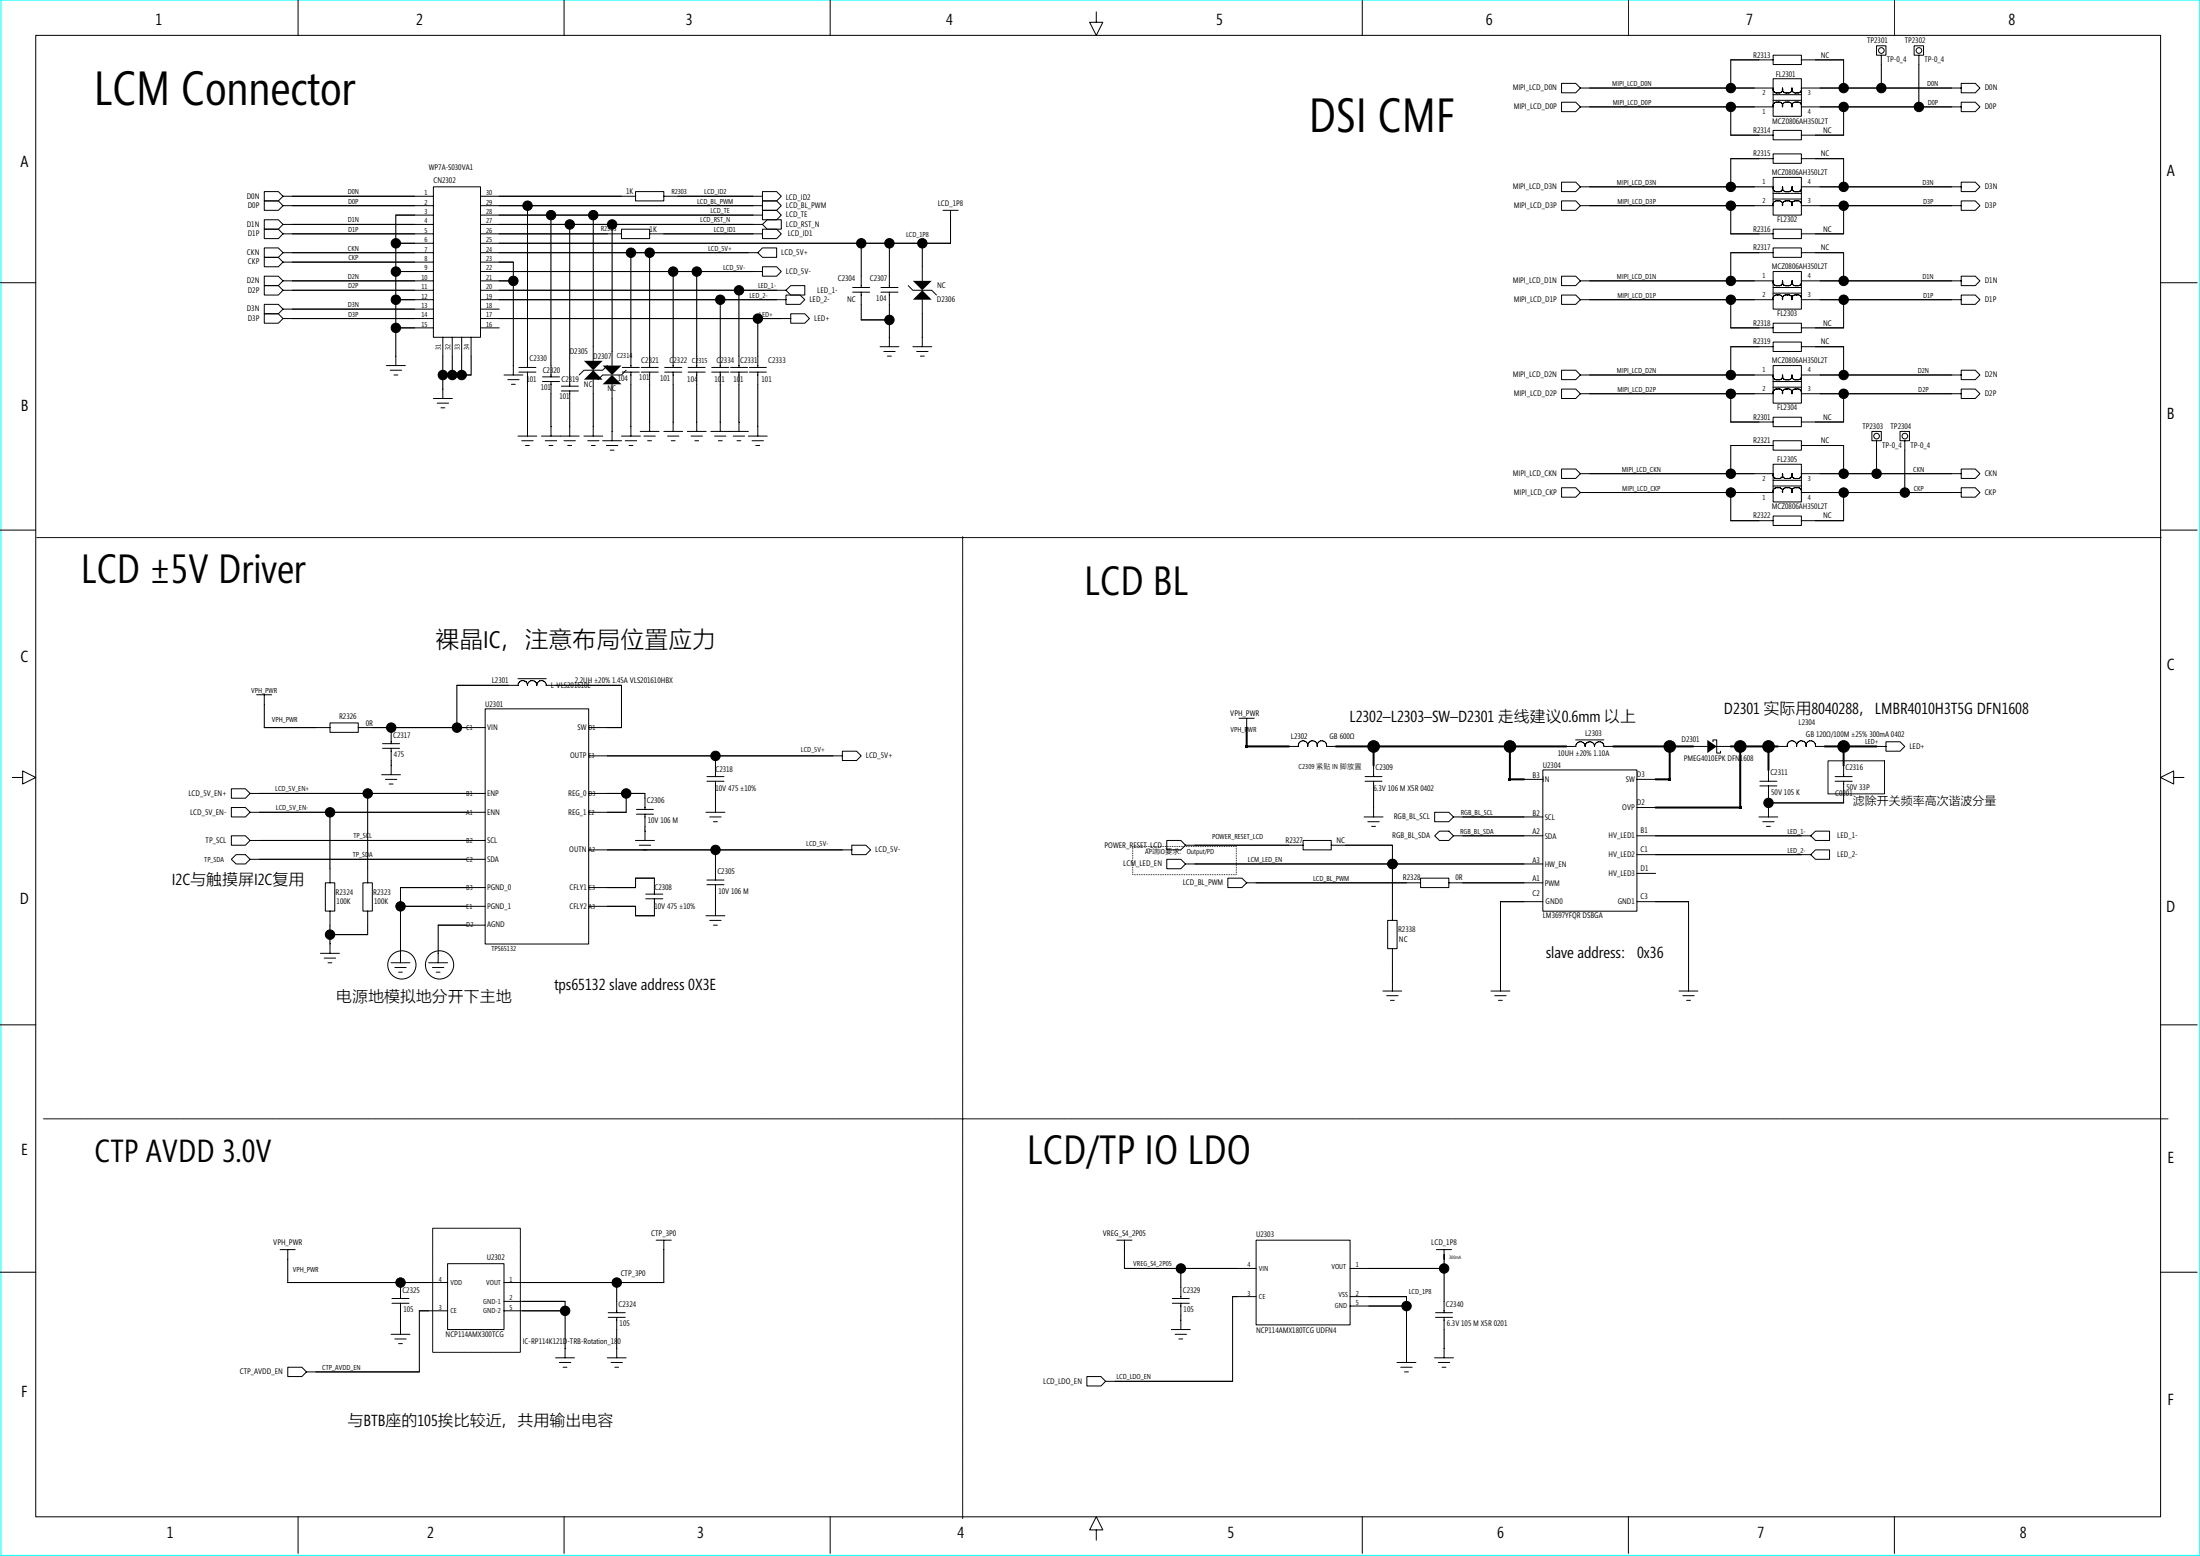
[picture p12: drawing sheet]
<svg xmlns="http://www.w3.org/2000/svg" width="420mm" height="297mm" viewBox="0 0 420 297" stroke-linecap="round" stroke-linejoin="round" font-family="sans-serif">
<path d="M.2 0h419.9v296.9h-419.9z" fill="none" stroke="#0ff" stroke-width=".19"/>
<g fill="none" stroke="#000" stroke-width=".19">
<path d="M56.9 0v6.8M107.7 0v6.8M158.5 0v6.8M260.2 0v6.8M311 0v6.8M361.8 0v6.8M6.8 6.8h405.8v282.8h-405.8zM209.4 2.3v2h1.2l-1.2 2.5-1.3-2.5h1.3M298.2 15.9h2.7l.9 .9-.9 .9h-2.7zM298.2 19.5h2.7l.9 .9-.9 .9h-2.7zM301.8 16.8h36.8v.4M338.6 19.2h5.4"/>
<path d="M338.6 18.1h5.4M338.6 17.1a.69 .69 0 0 0 .9 .6M338.6 15h5.4v7.2h-5.4zM338.6 10.5h5.4v1.8h-5.4zM338.7 11.4h-8.2v5.4M339.5 17.7h.1M339.5 17.7h.4M340.4 16.8h.1M340.4 16.8a.77 .77 0 0 0 1 .9 .73 .73 0 0 0 .8-.9M340.4 20v.4M340.4 20a1.03 1.03 0 0 0-.9-.5 1.03 1.03 0 0 0-.9 .7v.2M340.4 20l.1 .1"/>
<path d="M340.4 20a1.12 1.12 0 0 1 1.5-.4l.3 .4M340.4 16.8a.74 .74 0 0 1-.5 .9M342.2 16.8h.1M342.2 20v.4l.1-.3M342.2 16.8a.77 .77 0 0 0 1 .9 .72 .72 0 0 0 .8-.9M342.2 20a1.22 1.22 0 0 1 1.7-.2l.2 .3M342.2 20l.1 .1M344 11.4h8.1v5.4M344 16.8h30.6M344 16.8h.1M358.4 8.7h1.8v1.8h-1.8zM359.3 10.5v6.3"/>
<path d="M365.6 8.7h1.8v1.8h-1.8zM366.5 10.5v9.9M374.6 19.5h2.6l.9 .9-.9 .9h-2.6zM374.6 15.9h2.6l.9 .9-.9 .9h-2.6zM50.5 36.6h2.7l.8 .9-.8 .9h-2.7zM50.5 38.4h2.7l.8 .9-.8 .9h-2.7zM54 39.3h28.8M54 37.5h28.8M82.8 35.7h9v28.7h-9zM91.7 39.3h53.9M91.7 37.5h29.7M100.7 39.3v30.8"/>
<path d="M121.4 36.6h5.4v1.8h-5.4zM126.8 37.5h18.8M145.6 36.6h2.7l.9 .9-.9 .9h-2.7zM145.6 38.4h2.7l.9 .9-.9 .9h-2.7zM298.2 34.8h2.7l.9 .9-.9 .9h-2.7zM298.2 38.4h2.7l.9 .9-.9 .9h-2.7zM301.8 35.7h36.9l-.1 .3M301.8 39.3h36.9M301.8 20.4h36.9M330.5 25.8h8.2M330.5 39.3v5.3h8.2M330.5 20.4v5.4"/>
<path d="M338.6 36.9h5.4M338.6 38h5.4M338.6 36l.4 .5 .4 .1M338.6 33.9h5.4v7.2h-5.4zM338.6 29.4h5.4v1.8h-5.4zM338.6 24.9h5.4v1.8h-5.4zM338.6 20.4h.1M338.6 39.2v.1M338.7 30.3h-8.2v5.4M339.5 36.6h-.1M339.5 36.6h.1M339.5 36.6h.4"/>
<path d="M340.4 39.2v.1M340.4 20.4h.1M340.4 36.1l.4 .4 .4 .1M340.4 36.1l-.5 .5M340.4 35.7v.4M340.4 35.6v.1M340.4 38.8a1.07 1.07 0 0 0-1.8 .1v.3M340.4 38.8v.5M340.4 38.8v.4M340.5 20.1l-.1 .3M341.3 38.4h.1M341.3 38.4a.76 .76 0 0 0-.9 .4"/>
<path d="M341.3 38.4a.76 .76 0 0 1 .9 .4M342.2 35.7a.77 .77 0 0 0 1 .9 .73 .73 0 0 0 .9-.8M342.2 35.6v.1M342.2 38.8v.5zM342.2 35.7l.1 .1M342.3 35.8a.81 .81 0 0 1-1.1 .8M342.8 38.3l.3 .1M342.8 38.3l-.4 .2-.2 .3M343.1 38.4h.1M343.1 38.4a.73 .73 0 0 1 .9 .9M344 35.7h30.6M344 39.3h30.6"/>
<path d="M344 30.3h8.1v5.4M344 20.4h30.6M344 25.8h8.1M344 35.6v.1M344 35.7l.1 .1M344.1 20.1l-.1 .3M352.1 20.4v5.4M352.1 39.3v5.4l-8.1-.1M374.6 38.4h2.6l.9 .9-.9 .9h-2.6zM374.6 34.8h2.6l.9 .9-.9 .9h-2.6zM.1 54h6.7M50.5 49.1h2.7l.8 .9-.8 .9h-2.7z"/>
<path d="M50.5 47.3h2.7l.8 .9-.8 .9h-2.7zM50.5 43.8h2.7l.8 .8-.8 1h-2.7zM50.5 42h2.7l.8 .8-.8 1h-2.7zM50.5 54.5h2.7l.8 .9-.8 .9h-2.7zM50.5 52.7h2.7l.8 .9-.8 .9h-2.7zM50.5 59.9h2.7l.8 .9-.8 .9h-2.7zM50.5 58.1h2.7l.8 .9-.8 .9h-2.7zM54 53.6h28.8M54 50h28.8M54 48.2h28.8M54 44.6h28.8M54 42.8h28.8"/>
<path d="M54 55.4h28.8M54 59h28.8M75.6 57.2h7.2M75.6 51.8h7.2M75.6 46.4h7.2M82.8 41.1h-7.2v28.7M91.7 53.6h6.3M91.7 57.2h58.4M91.7 50h6.3v21.6M91.7 48.2h53M91.7 44.6h27M91.7 42.8h53.9"/>
<path d="M91.7 55.4h58.4M91.7 59h3.6M91.7 41.1h53.9M91.7 51.8h53.9M105.2 41.1v30.8M108.8 42.8v30.9M113.3 41.1v27.8M116.9 42.8v27M118.7 43.8h5.4v1.8h-5.4zM120.5 48.2v21.9M124 44.6h21.6M124.1 48.2v21.9"/>
<path d="M128.6 51.8v18.3M133.1 51.8v18.3M137.6 57.2v12.9M141.1 55.4v14.7M145.6 40.2h2.7l.9 .9-.9 .9h-2.7zM145.6 42.8l.9-.8h2.7v1.8h-2.7zM145.6 43.8h2.7l.9 .8-.9 1h-2.7zM145.6 50.9h2.7l.9 .9-.9 .9h-2.7zM145.6 47.3h2.7v1.8h-2.7l-.9-.9zM150.1 56.3h2.7l.9 .9-.9 .9h-2.7zM150.1 55.4l.9-.9h2.7v1.8h-2.7zM151 59.9h2.7l.9 .9-.9 .9h-2.7z"/>
<path d="M162.8 54.9h3.3M162.8 55.8h3.3M164.5 46.4v8.5M164.5 55.8v5.3M168.2 54.9h3.3M168.2 55.8h3.3M169.9 46.4v8.5M169.9 55.8v10.4M173.4 54.5l.9 .9h3.6l.9 .9M176.1 46.4v7.2M176.1 57.2v9M180.1 40.2h2.9"/>
<path d="M181.5 40.2v6.3l-89.8-.1M298.2 52.7h2.7l.9 .9-.9 .9h-2.7zM298.2 56.3h2.7l.9 .9-.9 .9h-2.7zM301.8 53.6h36.8a.71 .71 0 0 0 .8 .9M301.8 57.2h36.9M330.5 57.2v5.4h8.2M338.6 54.9h5.4M338.6 56h5.4M338.6 51.8h5.4v7.2h-5.4zM338.6 47.3h5.4v1.8h-5.4zM338.6 43.8h5.4v1.8h-5.4zM338.6 57.2h.1"/>
<path d="M338.7 48.2h-8.2v5.4M339.3 56.3h.2a.75 .75 0 0 1 .9 .5M339.3 56.3a.71 .71 0 0 0-.7 .9M339.5 54.5h.1M339.5 54.5h-.1M339.5 54.5h.4M340.4 57.2h.1M340.4 53.6h.1M340.4 56.8v.4M340.4 53.6a.71 .71 0 0 0 .8 .9M340.4 53.6a.74 .74 0 0 1-.5 .9M340.4 56.8a1.15 1.15 0 0 1 1.7-.3l.1 .3"/>
<path d="M340.4 56.8l.1 .1M340.5 56.9l-.1 .3M342.2 53.6a.77 .77 0 0 0 1 .9 .72 .72 0 0 0 .9-.8M342.2 53.6h.1M342.2 56.8v.4l.1-.3M342.2 56.8a1.11 1.11 0 0 1 1.7-.2l.2 .3M342.2 53.6l.1 .1M342.2 56.8l.1 .1M342.3 53.7a.79 .79 0 0 1-1.1 .8M344 53.6h30.6M344 57.2h30.6M344 48.2h8.1v5.4"/>
<path d="M344 53.6l.1 .1M344.1 56.9l-.1 .3M352.1 57.2v5.4h-8.1M374.6 56.3h2.6l.9 .9-.9 .9h-2.6zM374.6 52.7h2.6l.9 .9-.9 .9h-2.6zM412.6 54h7M54 60.8h28.8M73.8 69.8h3.6M74.5 70.7h2.2M75.2 71.6h.8M75.6 62.6h7.2M82.8 76.1h3.6"/>
<path d="M83.5 77h2.2M84.2 77.9h.8M84.5 71.6h5.5M84.6 64.4v11.7M86.4 64.4v7.2M88.2 64.4v7.2M90 64.4v7.2M91.7 60.8h59.3M91.7 62.6h3.6M96.3 71.6h3.6M97 72.5h2.1M97.7 73.4h.7"/>
<path d="M99.1 71h3.3M99.1 70.1h3.3M100.7 71v12.2M103.6 72.8h3.3M103.6 71.9h3.3M105.2 72.8v10.4M107.2 74.6h3.3M107.2 73.7h3.3M108.8 74.6v8.6M113.3 72.5v10.7M116 69.8l-.9 .9h-3.6l-.9 .9M116.9 73.3v10.8"/>
<path d="M118.8 71h3.3M118.8 70.1h3.3M119.6 70.7l-.9 .9h-3.6l-.9 .9M120.5 71v12.2M122.5 71h3.2M122.5 70.1h3.2M124.1 71v11.4M126.9 71h3.3M126.9 70.1h3.3M128.6 71v11.4M131.4 71h3.3M131.4 70.1h3.3"/>
<path d="M133.1 71v11.4M135.9 71h3.3M135.9 70.1h3.3M137.6 71v11.4M139.5 71h3.3M139.5 70.1h3.3M141.1 71v11.4M143.1 71h3.3M143.1 70.1h3.3M144.7 60.8v9.3M144.7 71v12.2M164.5 61.1h5.4"/>
<path d="M168.1 66.2h3.6M168.8 67.1h2.2M169.5 68h.7M174.3 66.2h3.7M175.1 67.1h2.1M175.8 68h.7M298.2 70.7h2.7l.9 .9-.9 .9h-2.7zM298.2 74.3h2.7l.9 .9-.9 .9h-2.7zM301.8 71.6h36.8a.73 .73 0 0 0 .9 .9M301.8 75.2h36.9M330.5 75.2v5.4M338.6 72.8h5.4"/>
<path d="M338.6 73.9h5.4M338.6 69.8h5.4v7.2h-5.4zM338.6 65.3h5.4v1.8h-5.4zM338.6 79.7h5.4v1.7h-5.4zM338.6 61.7h5.4v1.8h-5.4zM338.6 75.1v.1M338.7 66.2h-8.2v5.4M339.5 72.5h.4M339.5 72.5h.1M339.9 72.5a.71 .71 0 0 0 .5-.9 .73 .73 0 0 0 .9 .9M340.4 75.1v.1M340.4 74.7v.4"/>
<path d="M340.4 74.7a1.03 1.03 0 0 0-.9-.4 1.03 1.03 0 0 0-.9 .6v.2M340.4 74.7a1.12 1.12 0 0 1 1.5-.4l.3 .4M340.4 74.7l.1 .1M340.5 74.8l-.1 .4M341.3 72.5a.73 .73 0 0 0 .9-.9 .73 .73 0 0 0 .9 .9M341.3 72.5h.1M342.2 74.7v.5l.1-.4M342.2 74.7a1.11 1.11 0 0 1 1.6-.3l.3 .4M342.2 74.7l.1 .1M343.1 72.5h.1M344 71.6h30.6M344 75.2h30.6"/>
<path d="M344 66.2h8.1v5.4M344 71.6a.73 .73 0 0 1-.9 .9M344.1 74.8l-.1 .4M352.1 75.2v5.4M374.6 70.7h2.6l.9 .9-.9 .9h-2.6zM374.6 74.3h2.6l.9 .9-.9 .9h-2.6zM98.9 83.2h3.6M99.6 84.1h2.2M100.4 85h.7M103.4 83.2h7.2M104.1 84.1h2.2M104.8 85h.8"/>
<path d="M107.7 84.1h2.2M108.4 85h.8M111.5 83.2h3.6M112.2 84.1h2.2M112.9 85h.8M115.1 84.1h3.6M115.8 85h2.2M116.5 85.9h.8M118.7 83.2h3.6M119.4 84.1h2.2M120.1 85h.8M122.3 82.4h3.6"/>
<path d="M123 83.2h2.1M123.7 84.1h.7M126.8 82.4h3.6M127.5 83.2h2.2M128.2 84.1h.7M131.3 82.4h3.6M132 83.2h2.1M132.7 84.1h.7M135.8 82.4h7.1M136.5 83.2h2.1M137.2 84.1h.7M140 83.2h2.2"/>
<path d="M140.7 84.1h.8M142.9 83.2h3.6M143.6 84.1h2.2M144.3 85h.8M298.2 89.5h2.7l.9 .9-.9 .9h-2.7zM298.2 93.1h2.7l.9 .9-.9 .9h-2.7zM301.8 90.4h36.8a.71 .71 0 0 0 .8 1M301.8 94h36.9M330.5 80.6h8.2M330.5 94v5.4h8.2M338.6 92.8h5.4M338.6 91.7h5.4"/>
<path d="M338.6 84.1h5.4v1.8h-5.4zM338.6 88.6h5.4v7.2h-5.4zM338.6 98.5h5.4v1.8h-5.4zM338.6 94h.1M338.7 85h-8.2v5.4M339.5 91.3h.1M339.5 91.3l-.1 .1M339.5 91.3l.4 .1M340.4 94h.1M340.4 90.4h.1M340.4 93.6v.4M340.4 93.6a1.06 1.06 0 0 0-1.8 0v.4"/>
<path d="M340.4 90.4a.71 .71 0 0 0 .8 1M340.4 90.4a.74 .74 0 0 1-.5 1M341.3 93.1h.1M341.3 93.1l-.6 .1-.3 .4M341.3 93.1a.76 .76 0 0 1 .9 .5M342.2 90.4h.1M342.2 93.6v.4zM342.2 90.4a.77 .77 0 0 0 1 1 .72 .72 0 0 0 .9-.9M342.2 90.4l.1 .2M342.3 90.5a.8 .8 0 0 1-1.1 .9M342.8 93.1h.3M342.8 93.1l-.3 .1-.3 .4"/>
<path d="M343.1 93.1h.1M343.1 93.1a.73 .73 0 0 1 .9 .9M344 85h8.1v5.4M344 94h30.6M344 90.4h30.6M344 80.6h8.1M344 90.4l.1 .2M352.1 94v5.4h-8.1M357.5 82.4h1.8v1.7h-1.8zM358.4 84.1v6.3M362.9 82.4h1.8v1.7h-1.8zM363.8 84.1v9.9"/>
<path d="M374.6 89.5h2.6l.9 .9-.9 .9h-2.6zM374.6 93.1h2.6l.9 .9-.9 .9h-2.6zM.1 101.2h6.7M7 102.6h405.8M183.9 102.4v187.5M412.6 101.2h7M49 132.6h2.9M50.5 138.9h12.5M50.5 132.6v6.3M63 138h5.4v1.8h-5.4zM68.4 138.9h24.3M74.7 138.9v3.1"/>
<path d="M87.2 130.8h11.8M87.3 130.8v8.1M92.7 135.3h19.7v44.9h-19.7zM98.9 129.6h5.4M100.7 130.8a.9 .9 0 0 0-.9-.9 .9 .9 0 0 0-.9 1M104.3 130.8h14.4v8.1M104.3 130.8a.9 .9 0 0 0-.9-.9 .9 .9 0 0 0-.9 .9 .89 .89 0 0 0-.9-.9 .89 .89 0 0 0-.9 1M112.4 138.9h6.3M236.6 137.1h2.9M238.1 137.1v5.4h9.9M2.3 148.4h2v-1.2l2.5 1.2-2.5 1.3v-1.3M44.2 159.6h2.7l.9 .8-.9 1h-2.7z"/>
<path d="M44.2 150.6h2.7l.9 .9-.9 .9h-2.7zM44.2 154.2h2.7l.9 .9-.9 .9h-2.7zM47.7 155.1h45M47.7 151.5h45M63 155.1v13.5M70.2 151.5v17.1M72.9 147.9h3.6M73.1 142.9h3.2M73.1 142h3.2M73.6 148.8h2.2M74.3 149.7h.8M74.7 142.9v5"/>
<path d="M112.4 144.3h48.5M112.4 151.5h10.8v3M119.6 151.5v3.6h-7.2M121.5 155.4h3.3M121.5 154.5h3.3M123.2 155.4v5M134.8 155.1h3.6M135 149.1h3.3M135 148.3h3.3M135.5 156h2.2M136.3 156.9h.7M136.6 144.3v4"/>
<path d="M136.6 149.1v6M160.9 143.4h2.7l.9 .9-.9 .9h-2.7zM249.8 142.5a.92 .92 0 0 1 .9-1.1 .92 .92 0 0 1 .9 1.1 .9 .9 0 0 1 .8-1.1 .9 .9 0 0 1 .9 1.1h47.7M249.8 142.4v.1M249.8 142.2a.92 .92 0 0 0-1.1-.8 .92 .92 0 0 0-.7 1.1M260.5 156h3.6M260.7 149.1h3.2M260.7 148.3h3.2M261.2 156.9h2.2M261.9 157.8h.8M262.3 142.5v5.8M262.3 149.1v6.9"/>
<path d="M274 155.1h2.7l.9 .9-.9 .9h-2.7zM274 159.6l.9-.9h1.8l.9 .9-.9 .8h-1.8zM277.6 156h17.1M277.6 159.6h17.1M288.4 142.5v6.3h6.3M294.6 147h18v26.9h-18zM300.9 141.2h5.4M300.9 142.5a.9 .9 0 0 1 1-.9 .9 .9 0 0 1 .8 .9M300.9 142.5h.1M302.7 142.5a.89 .89 0 0 1 .9-.9 .89 .89 0 0 1 .9 .9M302.7 142.5h.1M304.5 142.5h.1"/>
<path d="M305.3 141.6l.5 .1a.82 .82 0 0 1 .5 .8M305.3 141.6l-.2 .1a.86 .86 0 0 0-.6 .8M306.3 142.5h19.8M312.6 159.6h33.2M318.9 142.5v6.3h-6.3M327.1 141.6v-.4h.8v2.6h.7v-.4M327.8 142.5h2.7M335.9 156h3.6M336.1 149.1h3.3M336.1 150h3.3M336.6 156.9h2.2M337.4 157.8h.7"/>
<path d="M337.7 153.3h14.4M337.7 149.1v-6.6h-5.4v11.7h-19.7M337.7 150v6M339.5 142.5h1.8M345.8 159.6l.9-.9h2.7v1.7h-2.7zM346.7 142.5h13.5M346.7 142.5a.91 .91 0 0 0-.9-1.1 .91 .91 0 0 0-.9 1.1 .92 .92 0 0 0-.9-1.1 .92 .92 0 0 0-.9 1.1 .92 .92 0 0 0-.9-1.1 .92 .92 0 0 0-.9 1.1M349.1 145.2h10.8v6.4h-10.8zM350.5 149.1h3.2M350.5 148.3h3.2M352.1 142.5v5.8M352.1 149.1v4.2"/>
<path d="M360.2 141.6h2.7l.9 .9-.9 .9h-2.7zM415.1 148.4v-1.2l-2.5 1.2 2.5 1.3v-1.3h2M44.2 164l.9-.8h1.8l.9 .8-.9 .9h-1.8zM47.7 160.4h45M47.7 164h45M62.1 168.5h1.8v5.4h-1.8zM63 173.9v8.1M69.3 168.5h1.8v5.4h-1.8zM70.2 173.9v4.5h-7.2M76.5 169.4h16.2M76.5 173h16.2M76.5 169.4v14.4"/>
<path d="M83.7 176.6h9M83.7 176.6v7.2M112.4 162.2h50.3M112.4 169.4l9 .1v-1.9h3.6v3.1M112.4 173h9v1.8M121.4 160.4h3.6M121.4 174.8h3.6M122.1 161.4h2.2M123.3 171.6h3.3M123.3 170.7h3.3M125 171.6v3.2M134.8 174.8h3.6"/>
<path d="M135 168.9h3.3M135 168h3.3M135.5 175.7h2.2M136.3 176.6h.7M136.6 162.2v5.8M136.6 168.9v5.9M162.7 161.4h2.7l.9 .8-.9 1h-2.7zM222.8 164h2.7l.9 .9-.9 .9h-2.7zM222.8 160.4h2.7l.9 1-.9 .8h-2.7zM226.4 164.9h68.3M226.4 161.4h22.5M234.5 167.6h2.7l.9 .9-.9 .9h-2.7z"/>
<path d="M238.1 168.5h33.2M248.9 160.4h5.3v1.8h-5.3zM254.2 161.4h11.7v14.3M265 175.7h1.8v5.4h-1.8zM271.3 167.6h5.4v1.8h-5.4zM276.7 168.5h18M286.5 172.1h8.2M286.6 172.1v17.1M312.6 172.1h9.9v17.1M312.6 166.7h3.6M312.6 163.2h33.2M345.8 163.2l.9-1h2.7v1.8h-2.7z"/>
<path d="M.1 195.6h6.7M61.2 182h3.6M61.9 182.9h2.2M62.6 183.8h.8M74.7 183.8h3.6M75.4 184.7h2.2M76.1 185.6h.7M81.9 183.8h3.6M82.6 184.7h2.2M83.3 185.6h.7M264.1 189.2h3.6M264.8 190.1h2.2"/>
<path d="M265.5 191h.8M265.9 181.1v8.1M284.7 189.2h3.7M285.5 190.1h2.1M286.2 191h.7M320.7 189.2h3.6M321.4 190.1h2.2M322.1 191h.7M412.6 195.6h7M8.2 213.6h405.9M53.5 238.5h2.9M55 238.5l-.1 6.3h30.6"/>
<path d="M82.6 234.5h16.8v23.6h-16.8zM125.3 236.7h2.9M126.8 236.7v8.1h-30.6M213.3 236.7h2.9M214.7 236.7v5.5M239.9 236.7h17.9v16.2h-17.9zM274.3 238.5h2.9M275.8 238.5v12.1M.1 242.9h6.7M74.7 254.7h3.6M74.9 248.8h3.2M74.9 247.9h3.2"/>
<path d="M75.4 255.6h2.2M76.1 256.5h.7M76.5 244.8v3.1M76.5 248.8v5.9M85.5 241.2h10.8v12.6h-10.8zM85.5 250.2h-5.4v11.7M96.2 248.4h11.7v10.8M96.2 250.2h11.7M106.1 259.2h3.6M116 259.2h3.6M116.2 251.5h3.2M116.2 250.6h3.2"/>
<path d="M117.8 244.8v5.8M117.8 251.5v7.7M214.7 242.1h25.2M223.7 253.8h3.6M223.9 248.8h3.2M223.9 247.9h3.2M224.4 254.7h2.2M225.1 255.6h.8M225.5 242.1v5.8M225.5 248.8v5M239.9 247.5h-4.5v16.2h-24.3M257.8 247.5h10.8v12.6"/>
<path d="M257.8 242.1h18M257.8 249.3h10.8M274 259.2h3.6M274.2 251.5h3.2M274.2 250.6h3.2M275.8 251.5v7.7M412.6 242.9h7M55 261h2.6l.9 .9-.9 .9h-2.6zM58.5 261.9h21.6M106.8 260.1h2.2M107.5 261h.8M116.7 260.1h2.2"/>
<path d="M117.4 261h.7M207.6 262.8h2.7l.8 .9-.8 .9h-2.7zM266.8 260.1h3.6M267.5 261h2.2M268.2 261.9h.8M274.7 260.1h2.2M275.4 261h.8M56.9 289.5v7M107.7 289.5v7M158.5 289.5v7M209.4 292.1h1.2l-1.2-2.6-1.3 2.6h1.3v1.9M260.2 289.5v7"/>
<path d="M311 289.5v7M361.8 289.5v7"/>
<circle cx="330.6" cy="16.8" r=".9"/>
<circle cx="352.1" cy="16.8" r=".9"/>
<circle cx="359.3" cy="9.6" r=".54"/>
<circle cx="359.3" cy="16.8" r=".9"/>
<circle cx="366.5" cy="9.6" r=".54"/>
<circle cx="100.8" cy="39.3" r=".9"/>
<circle cx="330.6" cy="39.3" r=".9"/>
<circle cx="330.6" cy="20.4" r=".9"/>
<circle cx="330.6" cy="35.7" r=".9"/>
<circle cx="352.1" cy="39.3" r=".9"/>
<circle cx="352.1" cy="20.4" r=".9"/>
<circle cx="352.1" cy="35.7" r=".9"/>
<circle cx="366.5" cy="20.4" r=".9"/>
<circle cx="75.6" cy="46.4" r=".9"/>
<circle cx="75.6" cy="51.8" r=".9"/>
<circle cx="75.6" cy="57.2" r=".9"/>
<circle cx="98" cy="53.6" r=".9"/>
<circle cx="105.2" cy="41.1" r=".9"/>
<circle cx="108.8" cy="42.8" r=".9"/>
<circle cx="113.3" cy="41.1" r=".9"/>
<circle cx="116.9" cy="42.8" r=".9"/>
<circle cx="120.5" cy="48.2" r=".9"/>
<circle cx="124.1" cy="48.2" r=".9"/>
<circle cx="128.6" cy="51.8" r=".9"/>
<circle cx="133.1" cy="51.8" r=".9"/>
<circle cx="137.6" cy="57.2" r=".9"/>
<circle cx="141.1" cy="55.4" r=".9"/>
<circle cx="164.5" cy="46.4" r=".9"/>
<circle cx="169.9" cy="46.4" r=".9"/>
<circle cx="176.1" cy="46.4" r=".9"/>
<circle cx="330.6" cy="53.6" r=".9"/>
<circle cx="330.6" cy="57.2" r=".9"/>
<circle cx="352.1" cy="57.2" r=".9"/>
<circle cx="352.1" cy="53.6" r=".9"/>
<circle cx="75.6" cy="62.6" r=".9"/>
<circle cx="84.6" cy="71.6" r=".9"/>
<circle cx="86.4" cy="71.6" r=".9"/>
<circle cx="88.2" cy="71.6" r=".9"/>
<circle cx="144.7" cy="60.8" r=".9"/>
<circle cx="169.9" cy="61.1" r=".9"/>
<circle cx="330.6" cy="75.2" r=".9"/>
<circle cx="330.6" cy="71.6" r=".9"/>
<circle cx="352.1" cy="75.2" r=".9"/>
<circle cx="352.1" cy="71.6" r=".9"/>
<circle cx="330.6" cy="90.4" r=".9"/>
<circle cx="330.6" cy="94" r=".9"/>
<circle cx="352.1" cy="90.4" r=".9"/>
<circle cx="352.1" cy="94" r=".9"/>
<circle cx="358.4" cy="83.3" r=".54"/>
<circle cx="358.4" cy="90.4" r=".9"/>
<circle cx="363.8" cy="83.3" r=".54"/>
<circle cx="363.8" cy="94" r=".9"/>
<circle cx="74.7" cy="138.9" r=".9"/>
<circle cx="87.3" cy="138.9" r=".9"/>
<circle cx="63" cy="155.1" r=".9"/>
<circle cx="70.2" cy="151.5" r=".9"/>
<circle cx="119.6" cy="151.5" r=".9"/>
<circle cx="136.7" cy="144.3" r=".9"/>
<circle cx="262.3" cy="142.5" r="1.11"/>
<circle cx="288.4" cy="142.5" r="1.11"/>
<circle cx="318.9" cy="142.5" r="1.11"/>
<circle cx="332.4" cy="142.5" r="1.11"/>
<circle cx="337.8" cy="142.5" r="1.11"/>
<circle cx="337.8" cy="153.3" r=".9"/>
<circle cx="352.1" cy="142.5" r="1.11"/>
<circle cx="63" cy="178.4" r=".9"/>
<circle cx="76.5" cy="173" r=".9"/>
<circle cx="136.7" cy="162.2" r=".9"/>
<circle cx="265.9" cy="164.9" r=".9"/>
<circle cx="76.7" cy="184.2" r="2.7"/>
<circle cx="83.9" cy="184.2" r="2.7"/>
<circle cx="76.5" cy="244.8" r=".9"/>
<circle cx="107.9" cy="250.2" r=".9"/>
<circle cx="117.8" cy="244.8" r=".9"/>
<circle cx="225.5" cy="242.2" r=".9"/>
<circle cx="268.6" cy="249.3" r=".9"/>
<circle cx="275.8" cy="242.2" r=".9"/>
</g>
<g fill="#000">
<path d="M84.6 71.6h1.8zM86.4 71.6h1.8zM88.2 71.6h1.8zM74.7 138.9v.9zM87.3 138.9h1.8zM74.7 145.2v.9zM123.2 157.8v.9zM123.2 151.5v.9zM136.6 151.5v1.8zM136.6 144.3v1.8zM237.9 142.3h.4v.4h-.4zM288.2 148.6h.4v.4h-.4z"/>
<path d="M318.7 148.6h.4v.4h-.4zM330.5 142.5h1.8zM332.2 154h.4v.4h-.4zM337.7 153.3v.9zM337.7 152.4v.9zM337.7 142.5h1.8zM352.1 151.5v1.8zM63 178.4v1.8zM63 176.6v1.8zM70.2 176.6v1.8zM121.4 173v1.8zM121.4 167.6v1.8z"/>
<path d="M125 173.9v.9zM125 167.6v.9zM136.6 171.2v1.8zM275.8 239.5v.8zM76.5 251.1v1.8zM76.5 244.8v.9zM80.1 250.2h1.8zM107.9 248.4v1.8zM225.5 251.1v.9zM235.4 247.5h.9zM268.6 247.5v1.8z"/>
</g>
<g fill="#000">
<path d="M174.3 53.6h3.6l-1.8 1.8zM174.3 57.2l1.8-1.8 1.8 1.8zM111.5 68.9h3.6l-1.8 1.8zM113.3 70.7l1.8 1.8h-3.6zM115.1 69.8h3.6l-1.8 1.8zM115.1 73.4l1.8-1.8 1.8 1.8zM326.1 141.2l1.8 1.3-1.8 1.3z"/>
<circle cx="330.5" cy="16.8" r=".91"/>
<circle cx="352.1" cy="16.8" r=".91"/>
<circle cx="359.3" cy="16.8" r=".91"/>
<circle cx="100.7" cy="39.3" r=".91"/>
<circle cx="330.5" cy="35.7" r=".91"/>
<circle cx="330.5" cy="20.4" r=".91"/>
<circle cx="330.5" cy="39.3" r=".91"/>
<circle cx="352.1" cy="35.7" r=".91"/>
<circle cx="352.1" cy="20.4" r=".91"/>
<circle cx="352.1" cy="39.3" r=".91"/>
<circle cx="366.5" cy="20.4" r=".91"/>
<circle cx="75.6" cy="51.8" r=".91"/>
<circle cx="75.6" cy="46.4" r=".91"/>
<circle cx="75.6" cy="57.2" r=".91"/>
<circle cx="98" cy="53.6" r=".91"/>
<circle cx="105.2" cy="41.1" r=".91"/>
<circle cx="108.8" cy="42.8" r=".91"/>
<circle cx="113.3" cy="41.1" r=".91"/>
<circle cx="116.9" cy="42.8" r=".91"/>
<circle cx="120.5" cy="48.2" r=".91"/>
<circle cx="124.1" cy="48.2" r=".91"/>
<circle cx="128.6" cy="51.8" r=".91"/>
<circle cx="133.1" cy="51.8" r=".91"/>
<circle cx="137.5" cy="57.2" r=".91"/>
<circle cx="141.1" cy="55.4" r=".91"/>
<circle cx="164.5" cy="46.4" r=".91"/>
<circle cx="169.8" cy="46.4" r=".91"/>
<circle cx="176.1" cy="46.4" r=".91"/>
<circle cx="330.5" cy="53.6" r=".91"/>
<circle cx="330.5" cy="57.2" r=".91"/>
<circle cx="352.1" cy="53.6" r=".91"/>
<circle cx="352.1" cy="57.2" r=".91"/>
<circle cx="75.6" cy="62.6" r=".91"/>
<circle cx="84.6" cy="71.6" r=".91"/>
<circle cx="86.4" cy="71.6" r=".91"/>
<circle cx="88.2" cy="71.6" r=".91"/>
<circle cx="144.7" cy="60.8" r=".91"/>
<circle cx="169.8" cy="61.1" r=".91"/>
<circle cx="330.5" cy="71.6" r=".91"/>
<circle cx="330.5" cy="75.2" r=".91"/>
<circle cx="352.1" cy="71.6" r=".91"/>
<circle cx="352.1" cy="75.2" r=".91"/>
<circle cx="330.5" cy="94" r=".91"/>
<circle cx="330.5" cy="90.4" r=".91"/>
<circle cx="352.1" cy="94" r=".91"/>
<circle cx="352.1" cy="90.4" r=".91"/>
<circle cx="358.4" cy="90.4" r=".91"/>
<circle cx="363.8" cy="94" r=".91"/>
<circle cx="74.7" cy="138.9" r=".91"/>
<circle cx="87.3" cy="138.9" r=".91"/>
<circle cx="63" cy="155.1" r=".91"/>
<circle cx="70.2" cy="151.5" r=".91"/>
<circle cx="119.6" cy="151.5" r=".91"/>
<circle cx="136.6" cy="144.3" r=".91"/>
<circle cx="262.3" cy="142.5" r="1.12"/>
<circle cx="288.4" cy="142.5" r="1.12"/>
<circle cx="318.9" cy="142.5" r="1.12"/>
<circle cx="332.3" cy="142.5" r="1.12"/>
<circle cx="337.7" cy="153.3" r=".91"/>
<circle cx="337.7" cy="142.5" r="1.12"/>
<circle cx="352.1" cy="142.5" r="1.12"/>
<circle cx="63" cy="178.4" r=".91"/>
<circle cx="76.5" cy="173" r=".91"/>
<circle cx="136.6" cy="162.2" r=".91"/>
<circle cx="265.9" cy="164.9" r=".91"/>
<circle cx="76.5" cy="244.8" r=".91"/>
<circle cx="107.9" cy="250.2" r=".91"/>
<circle cx="117.8" cy="244.8" r=".91"/>
<circle cx="225.5" cy="242.1" r=".91"/>
<circle cx="268.6" cy="249.3" r=".91"/>
<circle cx="275.8" cy="242.1" r=".91"/>
</g>
<g fill="none" stroke="#000" stroke-width=".38">
<path d="M238.1 138.9v3.6M238.1 142.5h8.1M255.1 142.5h44M262.3 142.5v3.6M288.3 148.8h2.8M288.4 142.5v6.3M308.1 142.5h15.3M316.2 148.8h2.7M318.9 142.5v6.3M330.5 142.5h9M332.3 142.5v11.7h-16.1M337.7 142.5v4.5"/>
<path d="M348.5 142.5h9.9M352.1 142.5v3.6"/>
</g>
<path d="M216.3 161.6h19.8v5.4h-19.8z" fill="none" stroke="#000" stroke-width=".19" stroke-dasharray="0 .3"/>
<g font-size="9.1">
<text x="17.9" y="20.1">LCM Connector</text>
<text x="249.9" y="25.3">DSI CMF</text>
</g>
<g font-size="7.8">
<text x="15.4" y="111.2">LCD ±5V Driver</text>
<text x="207.1" y="113.5">LCD BL</text>
<text x="196.1" y="222.1">LCD/TP IO LDO</text>
</g>
<text font-size="6.1" x="18.1" y="221.8">CTP AVDD 3.0V</text>
<text font-size="4.6" x="83.2" y="123.6">裸晶IC，注意布局位置应力</text>
<g font-size="3.1">
<text x="29.7" y="4.8">1</text>
<text x="79.4" y="4.8">2</text>
<text x="131" y="4.8">3</text>
<text x="180.7" y="4.8">4</text>
<text x="232.3" y="4.8">5</text>
<text x="283.8" y="4.8">6</text>
<text x="333.5" y="4.8">7</text>
<text x="383.6" y="4.8">8</text>
<text x="3.9" y="31.9">A</text>
<text x="413.8" y="33.5">A</text>
<text x="3.9" y="78.4">B</text>
<text x="413.8" y="80.1">B</text>
<text x="3.9" y="126.4">C</text>
<text x="413.8" y="128">C</text>
<text x="257.7" y="137.8">L2302‐L2303‐SW‐D2301 走线建议0.6mm 以上</text>
<text x="329.2" y="136.2">D2301 实际用8040288，LMBR4010H3T5G DFN1608</text>
<text x="3.8" y="172.5">D</text>
<text x="32.8" y="168.9">I2C与触摸屏I2C复用</text>
<text x="413.7" y="174.1">D</text>
<text x="295.2" y="182.8">slave address：0x36</text>
<text x="64.2" y="191.3">电源地模拟地分开下主地</text>
<text x="105.9" y="189.1">tps65132 slave address 0X3E</text>
<text x="4" y="220.5">E</text>
<text x="413.9" y="222.1">E</text>
<text x="4.1" y="266.6">F</text>
<text x="414" y="268.2">F</text>
<text x="66.4" y="272.2">与BTB座的105挨比较近，共用输出电容</text>
<text x="31.9" y="293.5">1</text>
<text x="81.6" y="293.5">2</text>
<text x="133.1" y="293.5">3</text>
<text x="182.9" y="293.5">4</text>
<text x="234.4" y="293.5">5</text>
<text x="285.9" y="293.5">6</text>
<text x="335.7" y="293.5">7</text>
<text x="385.8" y="293.5">8</text>
</g>
<text font-size="2.3" x="353.9" y="153.8">滤除开关频率高次谐波分量</text>
<g font-size="1.5">
<text x="334.8" y="11">R2313</text>
<text x="347.7" y="11">NC</text>
<text x="356.6" y="8.3">TP2301</text>
<text x="360.4" y="11.9">TP-0_4</text>
<text x="363.8" y="8.3">TP2302</text>
<text x="367.5" y="11.9">TP-0_4</text>
<text x="288.9" y="17.3">MIPI_LCD_D0N</text>
<text x="339.1" y="14.8">FL2301</text>
<text x="379" y="17.3">D0N</text>
<text x="289.1" y="20.8">MIPI_LCD_D0P</text>
<text x="338.5" y="23.7">MCZ0806AH350L2T</text>
<text x="379" y="20.8">D0P</text>
<text x="334.8" y="25.4">R2314</text>
<text x="334.8" y="29.8">R2315</text>
<text x="347.7" y="29.8">NC</text>
<text x="348.2" y="25.4">NC</text>
<text x="81.9" y="32.5">WP7A-S030VA1</text>
<text x="82.8" y="34.9">CN2302</text>
<text x="338.4" y="33.4">MCZ0806AH350L2T</text>
<text x="47.1" y="37.9">D0N</text>
<text x="47.3" y="39.7">D0P</text>
<text x="119.6" y="37">1K</text>
<text x="150.1" y="38.1">LCD_ID2</text>
<text x="150.1" y="39.7">LCD_BL_PWM</text>
<text x="150.1" y="41.5">LCD_TE</text>
<text x="179.1" y="39.3">LCD_1P8</text>
<text x="288.9" y="36.1">MIPI_LCD_D3N</text>
<text x="289.1" y="39.7">MIPI_LCD_D3P</text>
<text x="379" y="39.7">D3P</text>
<text x="379" y="36.1">D3N</text>
<text x="47.1" y="43.3">D1N</text>
<text x="47.3" y="45.1">D1P</text>
<text x="124.1" y="44.2">1K</text>
<text x="150.1" y="43.3">LCD_RST_N</text>
<text x="150.4" y="45.1">LCD_ID1</text>
<text x="334.8" y="47.8">R2317</text>
<text x="334.8" y="44.2">R2316</text>
<text x="339.4" y="42.4">FL2302</text>
<text x="347.7" y="47.8">NC</text>
<text x="348.2" y="44.2">NC</text>
<text x="47.2" y="48.7">CKN</text>
<text x="47.4" y="50.5">CKP</text>
<text x="149.2" y="48.7">LCD_5V+</text>
<text x="150.1" y="52.3">LCD_5V-</text>
<text x="160" y="53.6">C2304</text>
<text x="166.1" y="53.7">C2307</text>
<text x="338.4" y="51.3">MCZ0806AH350L2T</text>
<text x="47.1" y="54.1">D2N</text>
<text x="47.1" y="59.5">D3N</text>
<text x="47.3" y="55.9">D2P</text>
<text x="154.6" y="57.7">LED_2-</text>
<text x="156.1" y="55.9">LED_1-</text>
<text x="161.8" y="57.7">NC</text>
<text x="167.4" y="57.5">104</text>
<text x="178.9" y="57.7">D2306</text>
<text x="179" y="55">NC</text>
<text x="288.9" y="54.1">MIPI_LCD_D1N</text>
<text x="289.1" y="57.7">MIPI_LCD_D1P</text>
<text x="379" y="57.7">D1P</text>
<text x="379" y="54.1">D1N</text>
<text x="47.3" y="61.3">D3P</text>
<text x="155.5" y="61.3">LED+</text>
<text x="334.8" y="62.1">R2318</text>
<text x="334.8" y="65.7">R2319</text>
<text x="339.4" y="60.4">FL2303</text>
<text x="347.7" y="65.7">NC</text>
<text x="348.2" y="62.1">NC</text>
<text x="101.1" y="69">C2330</text>
<text x="103.6" y="71.1">C2320</text>
<text x="108.8" y="67.5">D2305</text>
<text x="113.3" y="68.5">D2307</text>
<text x="122.5" y="69.3">C2321</text>
<text x="127.9" y="69.3">C2322 C2315</text>
<text x="136.9" y="69.3">C2334</text>
<text x="141.3" y="69.3">C2331</text>
<text x="146.7" y="69.3">C2333</text>
<text x="338.4" y="69.3">MCZ0806AH350L2T</text>
<text x="100.6" y="72.9">101</text>
<text x="103.3" y="74.4">101</text>
<text x="106.8" y="76.2">101</text>
<text x="107.2" y="72.9">C2319</text>
<text x="111.5" y="73.8">NC</text>
<text x="116" y="74.7">NC</text>
<text x="118" y="72.7">104</text>
<text x="122.1" y="72.6">101</text>
<text x="126.1" y="72.7">101</text>
<text x="131.3" y="72.9">104</text>
<text x="136.5" y="72.9">101</text>
<text x="140.1" y="72.9">101</text>
<text x="145.4" y="72.9">101</text>
<text x="288.9" y="72">MIPI_LCD_D2N</text>
<text x="289.1" y="75.6">MIPI_LCD_D2P</text>
<text x="379" y="72">D2N</text>
<text x="379" y="75.6">D2P</text>
<text x="334.8" y="80.1">R2301</text>
<text x="339.4" y="78.3">FL2304</text>
<text x="348.2" y="80.1">NC</text>
<text x="355.7" y="81.9">TP2303</text>
<text x="361.1" y="81.9">TP2304</text>
<text x="334.8" y="84.6">R2321</text>
<text x="339.4" y="88.2">FL2305</text>
<text x="347.7" y="84.6">NC</text>
<text x="359.5" y="85.5">TP-0_4</text>
<text x="364.9" y="85.5">TP-0_4</text>
<text x="288.9" y="90.9">MIPI_LCD_CKN</text>
<text x="289.1" y="94.5">MIPI_LCD_CKP</text>
<text x="379" y="90.9">CKN</text>
<text x="379" y="94.5">CKP</text>
<text x="334.8" y="99">R2322</text>
<text x="338.4" y="97.2">MCZ0806AH350L2T</text>
<text x="348.2" y="99">NC</text>
<text x="93.9" y="130.4">L2301</text>
<text x="105.2" y="131.3">L-VLS201610E</text>
<text x="109.8" y="130.4">2.2UH ±20% 1.45A VLS201610HBX</text>
<text x="64.8" y="137.3">R2326</text>
<text x="92.7" y="134.9">U2301</text>
<text x="235" y="136.7">VPH_PWR</text>
<text x="69.8" y="138.6">0R</text>
<text x="75.1" y="140.8">C2317</text>
<text x="93" y="139.3">VIN</text>
<text x="110.3" y="139.3">SW D1</text>
<text x="246.5" y="141.2">L2302</text>
<text x="253.9" y="141.2">GB 600Ω</text>
<text x="302.7" y="140.4">L2303</text>
<text x="321.1" y="141.6">D2301</text>
<text x="343.5" y="138.5">L2304</text>
<text x="344.9" y="140.7">GB 120Ω/100M ±25% 300mA 0402</text>
<text x="364.7" y="142.9">LED+</text>
<text x="75.2" y="144.6">475</text>
<text x="108.9" y="144.7">OUTP E3</text>
<text x="136.6" y="147.4">C2318</text>
<text x="165.4" y="144.7">LCD_5V+</text>
<text x="262.7" y="147.1">C2309</text>
<text x="292.7" y="148.5">B3</text>
<text x="294.6" y="149.2">IN</text>
<text x="294.7" y="146.5">U2304</text>
<text x="297.5" y="144.4">10UH ±20% 1.10A</text>
<text x="310.5" y="149.2">SW</text>
<text x="312.6" y="148.3">D3</text>
<text x="321.6" y="145.2">PMEG4010EPK DFN1608</text>
<text x="338.1" y="148">C2311</text>
<text x="352.5" y="147.1">C2316</text>
<text x="36" y="151.9">LCD_5V_EN+</text>
<text x="36.3" y="155.5">LCD_5V_EN-</text>
<text x="93" y="151.9">ENP</text>
<text x="93" y="155.5">ENN</text>
<text x="108.5" y="151.9">REG_0 D3</text>
<text x="108.5" y="155.5">REG_1 E2</text>
<text x="123.5" y="153.4">C2306</text>
<text x="136.6" y="151">10V 475 ±10%</text>
<text x="262.3" y="151">6.3V 106 M X5R 0402</text>
<text x="292.7" y="155.7">B2</text>
<text x="309.8" y="154.6">OVP</text>
<text x="312.6" y="153.7">D2</text>
<text x="338.3" y="151.7">50V 105 K</text>
<text x="350.5" y="151.9">C0201</text>
<text x="352.6" y="150.9">50V 33P</text>
<text x="39.3" y="160.9">TP_SCL</text>
<text x="93" y="160.9">SCL</text>
<text x="123.7" y="157.1">10V 106 M</text>
<text x="211" y="161.8">POWER_RESET_LCD</text>
<text x="245.5" y="160.9">R2327</text>
<text x="255.3" y="160.9">NC</text>
<text x="265.9" y="160">RGB_BL_SDA</text>
<text x="266.2" y="156.4">RGB_BL_SCL</text>
<text x="292.7" y="159.3">A2</text>
<text x="295" y="156.6">SCL</text>
<text x="295" y="160.2">SDA</text>
<text x="307.2" y="160">HV_LED1</text>
<text x="313.3" y="159.1">B1</text>
<text x="350.9" y="160">LED_1-</text>
<text x="93" y="164.5">SDA</text>
<text x="108.7" y="162.7">OUTN A2</text>
<text x="137" y="166.8">C2305</text>
<text x="167.2" y="162.7">LCD_5V-</text>
<text x="214.5" y="165.4">LCM_LED_EN</text>
<text x="292.7" y="164.7">A3</text>
<text x="295" y="165.6">HW_EN</text>
<text x="307.2" y="167.2">HV_LED3</text>
<text x="307.2" y="163.6">HV_LED2</text>
<text x="313.3" y="166.3">D1</text>
<text x="313.3" y="162.7">C1</text>
<text x="350.9" y="163.6">LED_2-</text>
<text x="64.1" y="170.8">R2324</text>
<text x="64.3" y="172.6">100K</text>
<text x="71.3" y="170.8">R2323</text>
<text x="71.5" y="172.6">100K</text>
<text x="93" y="169.9">PGND_0</text>
<text x="93" y="173.5">PGND_1</text>
<text x="108.7" y="173.5">CFLY2 A3</text>
<text x="108.7" y="169.9">CFLY1 C3</text>
<text x="125" y="173.5">10V 475 ±10%</text>
<text x="125" y="169.9">C2308</text>
<text x="137.2" y="170.6">10V 106 M</text>
<text x="225.9" y="169">LCD_BL_PWM</text>
<text x="267.9" y="168.1">R2328</text>
<text x="278" y="168.1">0R</text>
<text x="292.7" y="168.3">A1</text>
<text x="292.7" y="171.1">C2</text>
<text x="295" y="169.2">PWM</text>
<text x="295.2" y="172.6">GND0</text>
<text x="309" y="172.6">GND1</text>
<text x="313.3" y="171.7">C3</text>
<text x="93" y="177.1">AGND</text>
<text x="267" y="178">R2338</text>
<text x="267.2" y="179.8">NC</text>
<text x="294.7" y="175.3">LM3697YFQR DSBGA</text>
<text x="52.2" y="237.7">VPH_PWR</text>
<text x="124.4" y="235.9">CTP_3P0</text>
<text x="210.6" y="235.9">VREG_S4_2P05</text>
<text x="239.9" y="236.1">U2303</text>
<text x="273.4" y="237.7">LCD_1P8</text>
<text x="93" y="240.6">U2302</text>
<text x="118.5" y="243.5">CTP_3P0</text>
<text x="76.8" y="246.7">C2325</text>
<text x="77" y="250.5">105</text>
<text x="118.1" y="249.4">C2324</text>
<text x="225.9" y="246.7">C2329</text>
<text x="226" y="250.5">105</text>
<text x="276.2" y="249.4">C2340</text>
<text x="85.1" y="255.2">NCP114AMX300TCG</text>
<text x="99.8" y="256.6">IC-RP114K121D-TRB-Rotation_180</text>
<text x="118.3" y="253.2">105</text>
<text x="239.9" y="254.4">NCP114AMX180TCG UDFN4</text>
<text x="276.3" y="253.2">6.3V 105 M X5R 0201</text>
<text x="45.8" y="262.3">CTP_AVDD_EN</text>
<text x="199.2" y="264.1">LCD_LDO_EN</text>
</g>
<g font-size="1.4">
<text x="307.9" y="16.4">MIPI_LCD_D0N</text>
<text x="368.1" y="16.4">D0N</text>
<text x="308" y="20">MIPI_LCD_D0P</text>
<text x="336.6" y="21.8">1</text>
<text x="336.6" y="18.2">2</text>
<text x="345.3" y="18.2">3</text>
<text x="345.3" y="21.8">4</text>
<text x="368.2" y="20">D0P</text>
<text x="308.8" y="35.3">MIPI_LCD_D3N</text>
<text x="336.6" y="35.1">1</text>
<text x="345.3" y="35.1">4</text>
<text x="367.2" y="35.3">D3N</text>
<text x="66.4" y="37.1">D0N</text>
<text x="66.5" y="38.9">D0P</text>
<text x="81.1" y="40.9">3</text>
<text x="81.1" y="39.1">2</text>
<text x="81.1" y="37.3">1</text>
<text x="92.8" y="37.3">30</text>
<text x="92.8" y="39.1">29</text>
<text x="92.8" y="40.9">28</text>
<text x="128.2" y="37">R2303</text>
<text x="133.1" y="38.9">LCD_BL_PWM</text>
<text x="134.5" y="37.1">LCD_ID2</text>
<text x="135.7" y="40.7">LCD_TE</text>
<text x="308.9" y="38.9">MIPI_LCD_D3P</text>
<text x="336.6" y="38.7">2</text>
<text x="345.3" y="38.7">3</text>
<text x="367.3" y="38.9">D3P</text>
<text x="66.4" y="42.5">D1N</text>
<text x="66.4" y="47.9">CKN</text>
<text x="66.5" y="44.3">D1P</text>
<text x="81.1" y="46.2">6</text>
<text x="81.1" y="44.5">5</text>
<text x="81.1" y="42.7">4</text>
<text x="92.8" y="42.7">27</text>
<text x="92.8" y="44.5">26</text>
<text x="92.8" y="46.2">25</text>
<text x="114.7" y="44.2">R2305</text>
<text x="133.7" y="42.5">LCD_RST_N</text>
<text x="135.2" y="47.9">LCD_5V+</text>
<text x="136.3" y="44.3">LCD_ID1</text>
<text x="173" y="45.2">LCD_1P8</text>
<text x="66.4" y="53.2">D2N</text>
<text x="66.5" y="49.7">CKP</text>
<text x="80.5" y="53.4">10</text>
<text x="81.1" y="51.6">9</text>
<text x="81.1" y="49.8">8</text>
<text x="81.1" y="48">7</text>
<text x="92.8" y="48">24</text>
<text x="92.8" y="49.8">23</text>
<text x="92.8" y="51.6">22</text>
<text x="92.8" y="53.4">21</text>
<text x="138.1" y="51.5">LCD_5V-</text>
<text x="308.8" y="53.2">MIPI_LCD_D1N</text>
<text x="336.6" y="53.1">1</text>
<text x="345.3" y="53.1">4</text>
<text x="367.2" y="53.2">D1N</text>
<text x="66.4" y="58.6">D3N</text>
<text x="66.5" y="55">D2P</text>
<text x="80.5" y="58.8">13</text>
<text x="80.5" y="57">12</text>
<text x="80.5" y="55.2">11</text>
<text x="92.8" y="55.2">20</text>
<text x="92.8" y="57">19</text>
<text x="92.8" y="58.8">18</text>
<text x="143.1" y="56.8">LED_2-</text>
<text x="144.8" y="55">LED_1-</text>
<text x="308.9" y="56.8">MIPI_LCD_D1P</text>
<text x="336.6" y="56.6">2</text>
<text x="345.3" y="56.6">3</text>
<text x="367.3" y="56.8">D1P</text>
<text x="66.5" y="60.4">D3P</text>
<text x="80.5" y="62.4">15</text>
<text x="80.5" y="60.6">14</text>
<text x="92.8" y="60.6">17</text>
<text x="92.8" y="62.4">16</text>
<text x="145" y="60.4">LED+</text>
<text x="84.2" y="66.7" transform="rotate(-90 84.2 66.7)">31</text>
<text x="86" y="66.7" transform="rotate(-90 86 66.7)">32</text>
<text x="87.8" y="66.7" transform="rotate(-90 87.8 66.7)">33</text>
<text x="89.6" y="66.7" transform="rotate(-90 89.6 66.7)">34</text>
<text x="117.8" y="68.4">C2314</text>
<text x="308.8" y="71.2">MIPI_LCD_D2N</text>
<text x="336.6" y="71">1</text>
<text x="345.3" y="71">4</text>
<text x="366.3" y="71.2">D2N</text>
<text x="308.9" y="74.8">MIPI_LCD_D2P</text>
<text x="336.6" y="74.6">2</text>
<text x="345.3" y="74.6">3</text>
<text x="366.4" y="74.8">D2P</text>
<text x="309.7" y="90">MIPI_LCD_CKN</text>
<text x="309.8" y="93.6">MIPI_LCD_CKP</text>
<text x="336.6" y="95.4">1</text>
<text x="336.6" y="91.8">2</text>
<text x="345.3" y="91.8">3</text>
<text x="345.3" y="95.4">4</text>
<text x="365.4" y="90">CKN</text>
<text x="365.5" y="93.6">CKP</text>
<text x="48" y="132.2">VPH_PWR</text>
<text x="51.9" y="137.8">VPH_PWR</text>
<text x="89.1" y="139.3">C1</text>
<text x="153" y="143.5">LCD_5V+</text>
<text x="235" y="139.8">VPH_PWR</text>
<text x="356.2" y="142.1">LED+</text>
<text x="248" y="146.8">C2309 紧贴 IN 脚放置</text>
<text x="52.6" y="151.1">LCD_5V_EN+</text>
<text x="52.7" y="154.7">LCD_5V_EN-</text>
<text x="89.1" y="155.5">A1</text>
<text x="89.1" y="151.9">B1</text>
<text x="279" y="155.6">RGB_BL_SCL</text>
<text x="67.5" y="160.1">TP_SCL</text>
<text x="89.1" y="160.9">B2</text>
<text x="154" y="161.5">LCD_5V-</text>
<text x="231.5" y="160.2">POWER_RESET_LCD</text>
<text x="278.8" y="159.2">RGB_BL_SDA</text>
<text x="341.4" y="159.2">LED_1-</text>
<text x="39" y="164.5">TP_SDA</text>
<text x="67.4" y="163.7">TP_SDA</text>
<text x="89.1" y="164.5">C2</text>
<text x="218.7" y="163">AP端IO要求：Output/PD</text>
<text x="238.3" y="164.5">LCM_LED_EN</text>
<text x="341.4" y="162.8">LED_2-</text>
<text x="89.1" y="173.4">E1</text>
<text x="89.1" y="169.9">B3</text>
<text x="250.8" y="168.1">LCD_BL_PWM</text>
<text x="89.1" y="177">D2</text>
<text x="93.9" y="181.6">TPS65132</text>
<text x="55.9" y="242.9">VPH_PWR</text>
<text x="83.8" y="244.6">4</text>
<text x="86" y="245.3">VDD</text>
<text x="92.8" y="245.3">VOUT</text>
<text x="97.3" y="244.6">1</text>
<text x="216.4" y="241.8">VREG_S4_2P05</text>
<text x="238.2" y="241.9">4</text>
<text x="240.4" y="242.6">VIN</text>
<text x="254.3" y="242.2">VOUT</text>
<text x="258.9" y="241.9">1</text>
<text x="83.8" y="250">3</text>
<text x="86" y="250.7">CE</text>
<text x="92.3" y="248.9">GND-1</text>
<text x="92.3" y="250.7">GND-2</text>
<text x="97.3" y="248.2">2</text>
<text x="97.3" y="250">5</text>
<text x="238.2" y="247.3">3</text>
<text x="240.4" y="247.9">CE</text>
<text x="254.9" y="249.7">GND</text>
<text x="255.6" y="247.6">VSS</text>
<text x="258.9" y="247.3">2</text>
<text x="258.9" y="249.1">5</text>
<text x="269" y="247">LCD_1P8</text>
<text x="61.5" y="261.5">CTP_AVDD_EN</text>
<text x="213.2" y="263.3">LCD_LDO_EN</text>
</g>
<text font-size=".9" x="276.8" y="240.4">300mA</text>
</svg>
